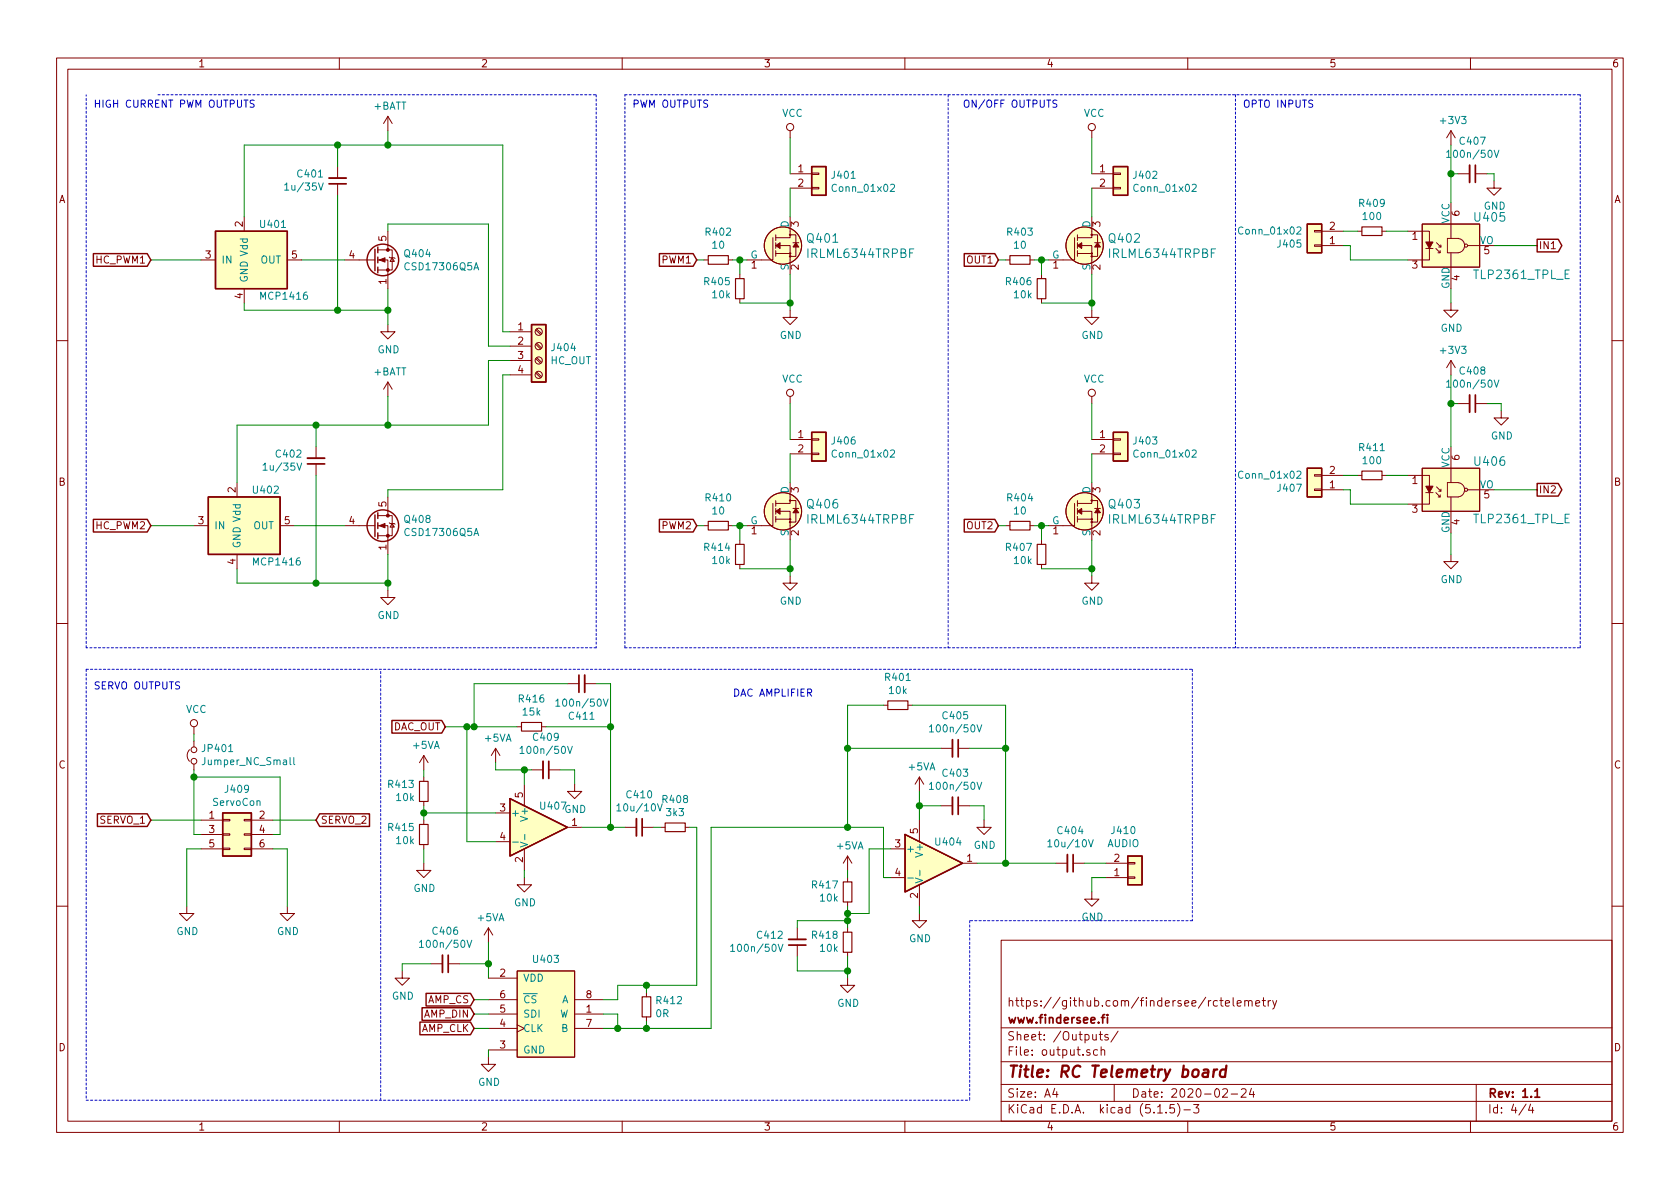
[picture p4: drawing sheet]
<svg xmlns="http://www.w3.org/2000/svg" width="297mm" height="210mm" viewBox="0 0 297 210" stroke-linecap="round" stroke-linejoin="round" font-family="sans-serif">
<g fill="none" stroke="#840000" stroke-width=".18">
<path d="M10 10.3h277v189.9h-277zM12 12.2h273v186.1h-273zM60 10.3v1.9M110 10.3v1.9M160 10.3v1.9M210 10.3v1.9M260 10.3v1.9M43.2 38.3v2.6M59.7 29.5v2M59.7 32.5v2M68.6 20.6v2.5M68.6 20.6l-.8 1.2"/>
<path d="M68.6 20.6l.7 1.2M139.7 38.3v3.7h-2.5M139.7 30.7h3.8M139.7 23.1v1.3M139.7 33.3h3.8M143.5 33.1h1.3v.3h-1.3zM143.5 30.6h1.3v.3h-1.3zM193 38.3v3.7h-2.5M193 23.1v1.3M193 30.7h3.8M193 33.3h3.8M196.8 33.1h1.3v.3h-1.3z"/>
<path d="M196.8 30.6h1.3v.3h-1.3zM251.5 39.6h10.1v7.6h-10.1zM256.5 23.1v2.5M256.5 35.8v6.4M256.5 23.1l-.7 1.3M256.5 23.1l.8 1.3M257.8 30.7h2M260.9 30.7h2M264.2 32v1.3h1.2l-1.2 1.2-1.3-1.2h1.3M35.6 46h2.5M43.2 51v2.6M50.8 46h2.5"/>
<path d="M61 46h5.3M66.8 46h1.8v5M66.8 44.2h2.5v3.5h-2.5M68.6 57.4v1.3h1.2l-1.2 1.2-1.3-1.2h1.3M68.6 40.9v3.3M68.8 45.5l.2 .1h.7l.1 .1M69.3 45.6l.4 .6h-.7zM90.2 58.7h3.8M94.7 58.3l.9 .9M94.9 58.2l.9 .8M124.5 46h.7M128.8 46h.7"/>
<path d="M130.8 48.5v.8M130.8 52.8v.8M136.7 42v4h-4.6M137.2 43.4h2.5v5.1M137.2 44.8h2.5M137.2 41.5v1M137.2 42.9v1M137.2 44.3v1M139.6 41.5h1.1v3.8h-1.1M139.7 54.9v1.2h1.3l-1.3 1.3-1.3-1.3h1.3M140.2 42.9h1M177.8 46h.8"/>
<path d="M182.1 46h.8M184.1 48.5v.8M184.1 52.8v.8M190 42v4h-4.6M190.5 43.4h2.5v5.1M190.5 41.5v1M190.5 42.9v1M190.5 44.3v1M190.5 44.8h2.5M192.9 41.5h1.2v3.8h-1.2M193 54.9v1.2h1.3l-1.3 1.3-1.2-1.3h1.2M193.5 42.9h1.1"/>
<path d="M232.4 40.8h1.3v.2h-1.3zM232.4 43.3h1.3v.3h-1.3zM233.7 40.9h3.8M233.7 43.4h3.8M240 40.9h.8M244.3 40.9h.8M248.9 40.9h3.8v2M252.1 43.9h1.3M252.7 43.7v2.3h-3.8M253.9 43.9l.7 .8h-.3M254 42.9l.8 .8v-.4M254.4 43.7h.4"/>
<path d="M254.6 44.3v.4M255.9 42.2h1.9a1.28 1.28 0 0 1 1.2 1.2 1.28 1.28 0 0 1-1.2 1.3h-1.9zM256.5 53.6v1.3h1.3l-1.3 1.2-1.2-1.2h1.2M256.5 44.7v6.3M259.5 43.4h2.1M10 60.2h2M55.9 79v2M68.6 67.6v2.5M68.6 67.6l-.8 1.2M68.6 67.6l.7 1.2M90.2 61.2h3.8M90.2 63.7h3.8"/>
<path d="M90.2 66.3h3.8M94.7 66l.9 .8M94.7 63.4l.9 .9M94.7 60.9l.9 .8M94.9 65.8l.9 .8M94.9 63.2l.9 .9M94.9 60.7l.9 .8M139.7 77.7h3.8M139.7 70.1v1.3M143.5 77.6h1.3v.2h-1.3zM193 77.7h3.8M193 70.1v1.3"/>
<path d="M196.8 77.6h1.3v.2h-1.3zM256.5 63.7l-.7 1.3M256.5 63.7v2.6M256.5 79v6.3M256.5 63.7l.8 1.3M257.8 71.4h2M260.9 71.4h2M265.4 72.6v1.3h1.3l-1.3 1.3-1.2-1.3h1.2M285 60.2h2M34.3 93h2.5M41.9 85.3v2.6M41.9 98v2.6"/>
<path d="M49.5 93h2.6M55.9 82v2.1M61 93h5.3M66.8 93h1.8v5M66.8 91.2h2.5v3.5h-2.5M68.6 87.9v3.3M68.8 92.5l.2 .1h.7l.1 .1M69.3 92.6l.4 .6h-.7zM124.5 93h.7M128.8 93h.7M130.8 95.5v.8M130.8 99.8v.8"/>
<path d="M136.7 89v4h-4.6M137.2 90.4h2.5v5.1M137.2 91.8h2.5M137.2 88.5v1M137.2 89.9v1M137.2 91.3v1M139.6 88.5h1.1v3.8h-1.1M139.7 85.3v3.7h-2.5M139.7 80.3h3.8M140.2 89.9h1M143.5 80.1h1.3v.3h-1.3zM177.8 93h.8"/>
<path d="M182.1 93h.8M184.1 95.5v.8M184.1 99.8v.8M190 89v4h-4.6M190.5 90.4h2.5v5.1M190.5 91.8h2.5M190.5 88.5v1M190.5 89.9v1M190.5 91.3v1M192.9 88.5h1.2v3.8h-1.2M193 85.3v3.7h-2.5M193 80.3h3.8"/>
<path d="M193.5 89.9h1.1M196.8 80.1h1.3v.3h-1.3zM232.4 83.9h1.3v.3h-1.3zM232.4 86.5h1.3v.2h-1.3zM233.7 86.6h3.8M233.7 84.1h3.8M240 84.1h.8M244.3 84.1h.8M248.9 84.1h3.8v2M251.5 82.8h10.1v7.6h-10.1zM252.1 87.1h1.3M252.7 86.9v2.2h-3.8"/>
<path d="M253.9 87.1l.7 .8h-.3M254 86.1l.8 .8v-.4M254.4 86.9h.4M254.6 87.5v.4M255.9 85.3h1.9a1.28 1.28 0 0 1 1.2 1.3 1.28 1.28 0 0 1-1.2 1.3h-1.9zM256.5 98v1.3h1.3l-1.3 1.3-1.2-1.3h1.2M256.5 87.9v6.3M259.5 86.6h2.1M10 110.3h2M68.6 104.4v1.3h1.2l-1.2 1.2-1.3-1.2h1.3M139.7 101.8v1.3h1.3l-1.3 1.3-1.3-1.3h1.3M193 101.8v1.3h1.3l-1.3 1.3-1.2-1.3h1.2"/>
<path d="M285 110.3h2M33.5 132.6a1.41 1.41 0 0 0 0 2M34.3 128.5v1.3M34.3 131.1v1M34.3 135.1v1M74.9 133.6v2.5M74.9 137.4v.8M74.9 133.6l-.7 1.3M74.9 133.6l.8 1.3M87.6 132.3l-.7 1.3M87.6 132.3v2.6M87.6 132.3l.8 1.3"/>
<path d="M91.4 128.5h.8M92.7 138.7v3.8M94 136.1h2M95.8 128.5h.7M97 136.1h2.1M100.3 120.9h2.1M101.6 138.7v1.2h1.3l-1.3 1.3-1.3-1.3h1.3M103.4 120.9h2M156.2 124.7h.8M160.5 124.7h.8M162.6 137.4v2.5M162.6 137.4l-.8 1.3"/>
<path d="M162.6 137.4l.7 1.3M166.4 132.3h2M169.4 132.3h2M35.6 150.1h3.8M35.6 145h3.8M35.6 147.6h3.8M39.4 150h1.2v.2h-1.2zM39.4 144.9h1.2v.3h-1.2zM39.4 147.4h1.2v.3h-1.2zM43.2 150h1.2v.2h-1.2zM43.2 144.9h1.2v.3h-1.2zM43.2 147.4h1.2v.3h-1.2z"/>
<path d="M44.4 150.1h3.9M44.4 145h3.9M44.4 147.6h3.9M74.9 152.6v1.3h1.3l-1.3 1.3-1.2-1.3h1.2M74.9 141.7v.8M74.9 145v.8M74.9 149.3v.8M87.6 143.8h2.6M87.6 148.8h2.6M92.7 155.2v1.3h1.3l-1.3 1.2-1.3-1.2h1.3M92.7 150.1v3.8M100.3 146.3h2.6"/>
<path d="M110.5 146.3h2M113.5 146.3h2.1M116.8 146.3h.8M121.2 146.3h.7M149.9 151.4v2.5M149.9 155.2v.8M149.9 159.5v.8M149.9 151.4l-.8 1.2M149.9 151.4l.7 1.2M157.5 150.1h2.5M157.5 155.2h2.5M162.6 145v3.8"/>
<path d="M162.6 156.5v3.8M166.4 142.5h2M169.4 142.5h2M170.2 152.6h2.5M174 145v1.3h1.3l-1.3 1.3-1.3-1.3h1.3M186.7 152.6h2M189.7 152.6h2.1M193 157.7v1.3h1.3l-1.3 1.3-1.2-1.3h1.2M195.6 152.6h3.8M195.6 155.2h3.8M199.4 152.5h1.3v.3h-1.3zM199.4 155.1h1.3v.2h-1.3z"/>
<path d="M10 160.2h2M33 160.3v1.2h1.3l-1.3 1.3-1.3-1.3h1.3M50.8 160.3v1.2h1.3l-1.3 1.3-1.3-1.3h1.3M71.1 171.7v1.3h1.3l-1.3 1.2-1.3-1.2h1.3M76.2 170.4h2M79.2 170.4h2.1M86.4 179.3h5M86.4 173h5M86.4 176.8h5M86.4 164.1l-.8 1.2M86.4 164.1v2.5M86.4 164.1l.7 1.2"/>
<path d="M91.4 171.7h10.2v15.2h-10.2zM101.6 179.3h5.1M101.6 176.8h5.1M114.3 175.5v.8M114.3 179.8v.8M141 164.1v2M141 167.1v2.1M149.9 173v1.2h1.2l-1.2 1.3-1.3-1.3h1.3M149.9 164.1v.7M149.9 168.4v.8M162.6 161.5v1.3h1.2l-1.2 1.3-1.3-1.3h1.3M177 166.3h108v32h-108z"/>
<path d="M215.7 176.9h.6M215.9 176.4v1.3l.4 .2M216.7 177.4l.7-.1-.1-.3-.4-.1-.2 .2v.7h.6M218 176.4v1.3l.2 .2M218.7 177.4l.8-.1-.1-.3-.5-.1-.2 .2 .1 .7h.6M220.1 177.1l.1-.1a.37 .37 0 0 1 .6 .1v.8M220.1 176.9v1M220.8 177.1v-.1a.37 .37 0 0 1 .6 .1v.8M222 177.4l.7-.1v-.3l-.5-.1-.2 .2 .1 .7h.6M223.2 176.9h.5M223.4 176.4v1.3l.3 .2M224.2 176.9v1"/>
<path d="M224.7 176.9l-.5 .3M225 176.9l.4 1M225.7 176.9l-.5 1.4-.2 .1M285 160.2h2M60 198.3v1.9M86.4 186.9v1.3h1.2l-1.2 1.3-1.3-1.3h1.3M86.4 185.7h5M86.4 181.9h5M91.4 181.2l1.3 .7-1.3 .6M101.6 181.9h5.1M110 198.3v1.9M160 198.3v1.9"/>
<path d="M177 194.8h108M177 191.8h108M177 187.8h108M177 181.8h108M186.5 192.5l-.4 1h1M186.8 193v1M192.7 185.7l-.4-.1-.2 .2 .1 .2 .5 .2v.3h-.6M194.1 185.7l-.5-.1-.3 .3 .2 .6h.6M194.3 182.9h.6M194.6 182.4v1.3l.3 .2M194.7 185.7l.2-.1 .4 .1v.9M194.7 185.1v1.5"/>
<path d="M195.9 183a.37 .37 0 0 0-.6 .1l.1 .3 .5 .1 .1 .1-.2 .3-.5-.1M197 191.8v3M197.7 182.3l-1.3 2M204.7 196.8h.8M206.2 196.7v.1M207.6 195.3h-.7l-.1 .7 .2-.1 .5 .1 .2 .2-.1 .5-.2 .1-.6-.1M208.2 195.1a1.71 1.71 0 0 1 0 2.3M209.3 196.3h1.2M210 198.3v1.9M211 195.3h1l-.5 .6 .4 .1v.7l-.2 .1-.7-.1M216.2 192.7l.2-.2h.4l.2 .5-.9 1h.9M217.7 193.5h1.1"/>
<path d="M219.5 192.7l.2-.2h.3l.3 .2v.3v.2l-.9 .8h.9M221.3 192.5l-.4 1h.9M221.6 193v1M260 198.3v1.9M261 191.8v6.5M269.8 195.2l-1.2 2M270.6 195.2l-.3 1.1h.9M271 195.8v1"/>
<circle cx="139.7" cy="22.5" r=".63"/>
<circle cx="193" cy="22.5" r=".63"/>
<circle cx="95.2" cy="58.7" r=".63"/>
<circle cx="138.4" cy="43.4" r="3.3"/>
<circle cx="139.7" cy="45.3" r=".13"/>
<circle cx="139.7" cy="41.5" r=".13"/>
<circle cx="139.7" cy="44.8" r=".13"/>
<circle cx="191.8" cy="43.4" r="3.3"/>
<circle cx="193" cy="44.8" r=".13"/>
<circle cx="193" cy="41.5" r=".13"/>
<circle cx="193" cy="45.3" r=".13"/>
<circle cx="259.2" cy="43.4" r=".28"/>
<circle cx="95.2" cy="63.7" r=".63"/>
<circle cx="95.2" cy="66.3" r=".63"/>
<circle cx="95.2" cy="61.2" r=".63"/>
<circle cx="139.7" cy="69.5" r=".63"/>
<circle cx="193" cy="69.5" r=".63"/>
<circle cx="138.4" cy="90.4" r="3.3"/>
<circle cx="139.7" cy="92.3" r=".13"/>
<circle cx="139.7" cy="91.8" r=".13"/>
<circle cx="139.7" cy="88.5" r=".13"/>
<circle cx="191.8" cy="90.4" r="3.3"/>
<circle cx="193" cy="92.3" r=".13"/>
<circle cx="193" cy="91.8" r=".13"/>
<circle cx="193" cy="88.5" r=".13"/>
<circle cx="259.2" cy="86.6" r=".28"/>
<circle cx="34.3" cy="127.9" r=".63"/>
<circle cx="34.3" cy="134.6" r=".51"/>
<circle cx="34.3" cy="132.6" r=".51"/>
</g>
<g fill="none" stroke="#840000" stroke-width=".3">
<path d="M58.2 32.5h3M260.9 29.2v3.1M260.9 69.8v3.1M54.4 82h3M102.4 119.4v3M97 134.6v3.1M169.4 130.8v3.1M113.5 144.8v3M169.4 141v3M189.7 151.1v3.1M79.2 168.9v3.1M139.4 167.1h3.1"/>
<path d="M194.7 179.9h.6M195.3 179.4l-.3 .1v.1v1.3M195.8 179.4v.2M195.8 179.9v1M271.4 193l.4-.5v1.5M271.4 194h.8"/>
</g>
<path d="M212.8 189.2h.8l-.1 1.2M213.6 189.6l-.6 .1a.4 .4 0 0 0-.4 .3 .4 .4 0 0 0 .3 .4l.6-.1M214.7 189.1l-.2 1.3M215.2 189.1a.54 .54 0 0 0-.6 .4M216.7 189.2a.68 .68 0 0 0-1 .3v.8l.3 .1 .6-.1M216.8 188.4l-.2 2" fill="none" stroke="#840000" stroke-width=".41"/>
<path d="M58.2 31.5h3M259.8 29.2v3.1M259.8 69.8v3.1M54.4 81h3M103.4 119.4v3M96 134.6v3.1M168.4 130.8v3.1M112.5 144.8v3M168.4 141v3M188.7 151.1v3.1M78.2 168.9v3.1M139.4 166.1h3.1" fill="none" stroke="#840000" stroke-width=".33"/>
<g fill="none" stroke="#008484" stroke-width=".18">
<path d="M50.3 32.7l.4-.3v1.2M50.3 33.6h.8M56.3 32.4l.4 1.2 .4-1.2M157.5 32.7l.4-.1 .3 .3-.1 .2-.7 .8h.8M210.8 32.7l.5-.1 .2 .3v.2l-.8 .8h.8M255.8 26.9l.3-.3v1.2M255.8 27.8h.7M264.2 26.6l.4 1.2 .4-1.2M229.3 40.3l.5-.2 .2 .4v.2l-.8 .7h.8M157.5 79.7l.4-.1 .3 .3-.1 .2-.7 .7h.8M210.8 79.7l.5-.1 .2 .3v.2l-.8 .7h.8M255.8 67.6l.3-.4v1.3"/>
<path d="M255.8 68.5h.7M264.2 67.2l.4 1.3 .4-1.3M46.5 82.2l.4-.3v1.3M46.5 83.2h.7M52.5 81.9l.4 1.3 .4-1.3M229.3 83.4l.5-.1 .2 .4v.2l-.8 .7h.8M51.9 134v1l.2 .2M91.9 132.3l.4-.3v1.2M91.9 133.2h.8M98.3 124l.3-.4v1.3M98.3 124.9h.7M100.4 132l.4 1.2 .4-1.2"/>
<path d="M106.7 123.6l.4 1.3 .4-1.3M164.3 128.5l.4-.3v1.2M164.3 138.7l.4-.4v1.3M164.3 129.4h.7M164.3 139.6h.7M172.7 128.2l.5 1.2 .4-1.2M172.7 138.3l.5 1.3 .4-1.3M90.7 148.9h.9M92 148.9l1.3 .4-1.3 .5M92.8 147.5v1M109.1 142.5l.3-.4v1.3M109.1 143.4h.7"/>
<path d="M116.3 142.1l.4 1.3 .4-1.3M160.5 155.3h1M161.8 155.3l1.3 .4-1.3 .4M162.6 153.9v1M185.3 148.8l.3-.3v1.3M185.3 149.8h.7M192.5 148.5l.4 1.3 .4-1.3M74.2 166.6l.3-.3v1.2M74.2 167.5h.7M82.6 166.3l.4 1.2 .4-1.2M129.2 167.3l.3-.3v1.2M129.2 168.2h.7"/>
<path d="M137.6 167l.4 1.2 .4-1.2"/>
</g>
<g fill="#ffffc2" stroke="#ffffc2" stroke-width=".18">
<path d="M160 147.6l10.2 5-10.2 5.1z"/>
<path d="M90.2 141.2l10.1 5.1-10.1 5.1z"/>
<path d="M199.4 151.4h2.5v5.1h-2.5z"/>
<path d="M38.1 40.9h12.7v10.1h-12.7z"/>
<path d="M36.8 87.9h12.7v10.1h-12.7z"/>
<path d="M231.1 82.8h2.6v5.1h-2.6z"/>
<path d="M196.8 76.4h2.6v5.1h-2.6z"/>
<path d="M39.4 143.8h5v7.6h-5z"/>
<path d="M251.5 82.8h10.1v7.6h-10.1z"/>
<path d="M251.5 39.6h10.1v7.6h-10.1z"/>
<path d="M91.4 171.7h10.2v15.2h-10.2z"/>
<path d="M94 57.4h2.5v10.2h-2.5z"/>
<path d="M196.8 29.5h2.6v5h-2.6z"/>
<path d="M231.1 39.6h2.6v5.1h-2.6z"/>
<path d="M143.5 29.5h2.5v5h-2.5z"/>
<path d="M143.5 76.4h2.5v5.1h-2.5z"/>
<circle cx="191.8" cy="90.4" r="3.3"/>
<circle cx="191.8" cy="43.4" r="3.3"/>
<circle cx="138.4" cy="90.4" r="3.3"/>
<circle cx="138.4" cy="43.4" r="3.3"/>
</g>
<g fill="none" stroke="#840000" stroke-width=".25">
<path d="M143.5 29.5h2.5v5h-2.5zM196.8 29.5h2.6v5h-2.6zM231.1 39.6h2.6v5.1h-2.6zM16.5 44.9h9.5l.7 1.1-.7 1.1h-9.5zM38.1 40.9h12.7v10.1h-12.7zM66.3 44.1v3.8M66.8 43.7v1M66.8 45.5v1M66.8 47.2v1.1M94 57.4h2.5v10.2h-2.5zM116.6 44.9h6l.6 1.1-.6 1.1h-6zM170.5 44.9h5.4l.6 1.1-.6 1.1h-5.4z"/>
<path d="M271.8 42.3h3.7l.6 1.1-.6 1.1h-3.7zM143.5 76.4h2.5v5.1h-2.5zM196.8 76.4h2.6v5.1h-2.6zM16.5 91.8h9.5l.7 1.2-.7 1.1h-9.5zM36.8 87.9h12.7v10.1h-12.7zM66.3 91.1v3.8M66.8 90.7v1M66.8 92.5v1M66.8 94.2v1M116.6 91.8h6l.6 1.2-.6 1.1h-6zM170.5 91.8h5.4l.6 1.2-.6 1.1h-5.4zM231.1 82.8h2.6v5.1h-2.6z"/>
<path d="M271.8 85.5h3.7l.6 1.1-.6 1.1h-3.7zM69.3 127.4h8.8l.6 1.1-.6 1.1h-8.8zM17.2 143.9h8.8l.7 1.1-.7 1.1h-8.8zM39.4 143.8h5v7.6h-5zM56.5 143.9h8.8v2.2h-8.8l-.6-1.1zM90.2 141.2l10.1 5.1-10.1 5.1zM160 147.6l10.2 5-10.2 5.1zM199.4 151.4h2.5v5.1h-2.5zM74.6 178.2h8.6l.6 1.1-.6 1.1h-8.6zM75.3 175.7h7.9l.6 1.1-.6 1.1h-7.9zM74.2 180.7h9l.6 1.2-.6 1.1h-9z"/>
<circle cx="67.7" cy="46" r="2.79"/>
<circle cx="67.7" cy="93" r="2.79"/>
</g>
<g fill="none" stroke="#840000" stroke-width=".2">
<path d="M125.2 45.2h3.6v1.5h-3.6zM130 49.3h1.6v3.5h-1.6zM178.6 45.2h3.5v1.5h-3.5zM183.4 49.3h1.5v3.5h-1.5zM240.8 40.1h3.5v1.6h-3.5zM125.2 92.2h3.6v1.5h-3.6zM130 96.3h1.6v3.5h-1.6zM178.6 92.2h3.5v1.5h-3.5zM183.4 96.3h1.5v3.5h-1.5zM240.8 83.3h3.5v1.5h-3.5zM74.2 138.2h1.5v3.5h-1.5zM92.2 127.8h3.6v1.5h-3.6z"/>
<path d="M157 123.9h3.5v1.6h-3.5zM74.2 145.8h1.5v3.5h-1.5zM117.6 145.5h3.6v1.6h-3.6zM149.1 156h1.5v3.5h-1.5zM113.5 176.3h1.6v3.5h-1.6zM149.1 164.8h1.5v3.6h-1.5z"/>
</g>
<g fill="#840000" stroke="#840000" stroke-width=".18">
<path d="M67.1 46l1-.4v.7z"/>
<path d="M67.1 93l1-.4v.7z"/>
<path d="M252.1 86h1.3l-.7 1.1z"/>
<path d="M190.5 90.4l.8-.5v1z"/>
<path d="M194.1 89.9l.5 .8h-1.1z"/>
<path d="M252.1 42.8h1.3l-.7 1.1z"/>
<path d="M190.5 43.4l.8-.5v1z"/>
<path d="M194.1 42.9l.5 .8h-1.1z"/>
<path d="M137.2 90.4l.7-.5v1z"/>
<path d="M140.7 89.9l.5 .8h-1z"/>
<path d="M137.2 43.4l.7-.5v1z"/>
<path d="M140.7 42.9l.5 .8h-1z"/>
<circle cx="68.6" cy="47.7" r=".25"/>
<circle cx="68.6" cy="44.2" r=".25"/>
<circle cx="68.6" cy="94.7" r=".25"/>
<circle cx="68.6" cy="91.2" r=".25"/>
</g>
<g fill="none" stroke="#0000c2" stroke-width=".18" stroke-dasharray=".4 .4">
<path d="M27.9 16.8h77.5M105.4 16.8v97.7M110.5 16.8h168.9M167.6 16.8v97.7M218.4 16.8v97.7M15.2 118.4h195.6M15.2 118.4v76.2M15.2 114.5v-97.7M105.4 114.5h-90.2M110.5 114.5h168.9M110.5 114.5v-97.7M210.8 118.4v44.4"/>
<path d="M279.4 114.5v-97.7M171.4 162.8v31.8M210.8 162.8h-39.4M15.2 194.6h156.2M67.3 194.6v-76.2"/>
</g>
<g fill="none" stroke="#008400" stroke-width=".18">
<path d="M43.2 38.3v-12.7h45.7v33.1h1.3M59.7 25.6v3.9M59.7 34.5v20.4M68.6 23.1v2.5M139.7 24.4v6.3M139.7 33.3v5M193 24.4v6.3M193 33.3v5M256.5 25.6v10.2M256.5 30.7h1.3M262.9 30.7h1.3v1.3M26.7 46h8.9"/>
<path d="M43.2 53.6v1.3h25.4M53.3 46h7.7M68.6 40.9v-1.3h17.8v21.6h3.8M68.6 51v6.4M123.2 46h1.3M129.5 46h2.6M130.8 46v2.5M130.8 53.6h8.9M139.7 48.5v6.4M176.5 46h1.3M182.9 46h2.5M184.1 46v2.5"/>
<path d="M184.1 53.6h8.9M193 48.5v6.4M237.5 43.4h1.3v2.6h10.1M237.5 40.9h2.5M245.1 40.9h3.8M256.5 51v2.6M264.2 43.4h7.6M55.9 75.2v3.8M68.6 70.1v5.1M90.2 66.3h-1.3v20.3h-20.3v1.3M90.2 63.7h-3.8v11.5h-44.5v10.1M139.7 71.4v6.3"/>
<path d="M193 71.4v6.3M256.5 66.3v12.7M256.5 71.4h1.3M262.9 71.4h2.5v1.2M26.7 93h7.6M52.1 93h8.9M55.9 84.1v19M68.6 98v6.4M123.2 93h1.3M129.5 93h2.6M130.8 93v2.5M139.7 80.3v5"/>
<path d="M139.7 95.5v6.3M176.5 93h1.3M182.9 93h2.5M184.1 93v2.5M193 80.3v5M193 95.5v6.3M237.5 86.6h1.3v2.5h10.1M237.5 84.1h2.5M245.1 84.1h3.8M256.5 94.2v3.8M264.2 86.6h7.6M41.9 100.6v2.5h26.7"/>
<path d="M130.8 100.6h8.9M184.1 100.6h8.9M34.3 137.4h15.2v10.2h-1.2M34.3 129.8v1.3M34.3 136.1v11.5h1.3M74.9 136.1v1.3M78.7 128.5h12.7M82.5 128.5v20.3h5.1M87.6 134.9v1.2h6.4M92.7 136.1v2.6M96.5 128.5h11.4M99.1 136.1h2.5v2.6"/>
<path d="M100.3 120.9h-16.5v7.6M105.4 120.9h2.5v25.4M149.9 132.3h16.5M156.2 124.7h-6.3v21.6M161.3 124.7h16.5v27.9M162.6 139.9v5.1M171.4 132.3h6.4M26.7 145h8.9M35.6 150.1h-2.6v10.2M48.3 150.1h2.5v10.2M48.3 145h7.6M74.9 143.8h12.7"/>
<path d="M74.9 142.5v2.5M74.9 150.1v2.5M92.7 153.9v1.3M102.9 146.3h7.6M115.6 146.3h1.2M121.9 146.3h1.3v27.9h-14v2.6h-2.5M149.9 153.9v1.3M157.5 150.1h-3.8v11.4h-3.8M157.5 155.2h-1.3v-8.9h-30.5v35.6h-19M162.6 142.5h3.8M171.4 142.5h2.6v2.5M172.7 152.6h14"/>
<path d="M191.8 152.6h3.8M195.6 155.2h-2.6v2.5M76.2 170.4h-5.1v1.3M81.3 170.4h5.1M83.8 176.8h2.6M83.8 179.3h2.6M86.4 166.6v6.4M106.7 179.3h2.5v2.6M114.3 174.2v1.3M141 169.2v2.5h8.9M149.9 160.3v3.8M149.9 169.2v3.8"/>
<path d="M149.9 162.8h-8.9v1.3M162.6 160.3v1.2M83.8 181.9h2.6M86.4 185.7v1.2M114.3 180.6v1.3"/>
</g>
<path d="M44.9 17.8l-.5-.1-.1 .1v.5l.6 .2v.2l-.2 .3-.5-.1M186.9 17.8l-.5-.1-.2 .1 .1 .5 .5 .1 .1 .3-.3 .3-.4-.1" fill="none" stroke="#0000c2" stroke-width=".18"/>
<g fill="#008400" stroke="#008400" stroke-width=".25">
<circle cx="114.3" cy="181.9" r=".51"/>
<circle cx="256.5" cy="71.4" r=".51"/>
<circle cx="108" cy="128.5" r=".51"/>
<circle cx="130.8" cy="93" r=".51"/>
<circle cx="59.7" cy="25.6" r=".51"/>
<circle cx="149.9" cy="161.5" r=".51"/>
<circle cx="256.5" cy="30.7" r=".51"/>
<circle cx="59.7" cy="54.9" r=".51"/>
<circle cx="68.6" cy="103.1" r=".51"/>
<circle cx="149.9" cy="162.8" r=".51"/>
<circle cx="149.9" cy="171.7" r=".51"/>
<circle cx="109.2" cy="181.9" r=".51"/>
<circle cx="139.7" cy="100.6" r=".51"/>
<circle cx="68.6" cy="54.9" r=".51"/>
<circle cx="177.8" cy="132.3" r=".51"/>
<circle cx="86.4" cy="170.4" r=".51"/>
<circle cx="74.9" cy="143.8" r=".51"/>
<circle cx="68.6" cy="75.2" r=".51"/>
<circle cx="108" cy="146.3" r=".51"/>
<circle cx="82.6" cy="128.5" r=".51"/>
<circle cx="34.3" cy="137.4" r=".51"/>
<circle cx="149.9" cy="132.3" r=".51"/>
<circle cx="193" cy="100.6" r=".51"/>
<circle cx="177.8" cy="152.6" r=".51"/>
<circle cx="184.2" cy="93" r=".51"/>
<circle cx="162.6" cy="142.5" r=".51"/>
<circle cx="68.6" cy="25.6" r=".51"/>
<circle cx="92.7" cy="136.1" r=".51"/>
<circle cx="114.3" cy="174.2" r=".51"/>
<circle cx="184.2" cy="46" r=".51"/>
<circle cx="193" cy="53.6" r=".51"/>
<circle cx="149.9" cy="146.3" r=".51"/>
<circle cx="55.9" cy="75.2" r=".51"/>
<circle cx="130.8" cy="46" r=".51"/>
<circle cx="139.7" cy="53.6" r=".51"/>
<circle cx="55.9" cy="103.1" r=".51"/>
<circle cx="83.8" cy="128.5" r=".51"/>
</g>
<text font-size="2.8" fill="#840000" x="178" y="190.5">Title: RC Telemetry board</text>
<g font-size="2.1" fill="#008484">
<text x="260.9" y="39.2">U405</text>
<text x="142.9" y="42.9">Q401</text>
<text x="143" y="45.6">IRLML6344TRPBF</text>
<text x="196.2" y="42.9">Q402</text>
<text x="196.3" y="45.6">IRLML6344TRPBF</text>
<text x="260.8" y="49.3">TLP2361_TPL_E</text>
<text x="260.9" y="82.4">U406</text>
<text x="142.9" y="89.9">Q406</text>
<text x="196.2" y="89.9">Q403</text>
<text x="143" y="92.6">IRLML6344TRPBF</text>
<text x="196.3" y="92.6">IRLML6344TRPBF</text>
<text x="260.8" y="92.5">TLP2361_TPL_E</text>
</g>
<g font-size="2.1" fill="#840000">
<text x="178" y="178">https://github.com/findersee/rctelemetry</text>
<text x="178" y="184">Sheet: /Outputs/</text>
<text x="178" y="181">www.findersee.fi</text>
<text x="178" y="186.7">File: output.sch</text>
<text x="178" y="196.9">KiCad E.D.A. kicad (5.1.5)-3</text>
<text x="178" y="194.1">Size: A4</text>
<text x="200" y="194.1">Date: 2020-02-24</text>
<text x="263" y="194.1">Rev: 1.1</text>
<text x="263" y="196.9">Id: 4/4</text>
</g>
<g font-size="1.8" fill="#840000">
<text x="35" y="11.9">1</text>
<text x="85" y="11.9">2</text>
<text x="135" y="11.9">3</text>
<text x="185" y="11.9">4</text>
<text x="235" y="11.9">5</text>
<text x="285" y="11.9">6</text>
<text x="10.4" y="35.9">A</text>
<text x="141.1" y="30.5">1</text>
<text x="141.1" y="33">2</text>
<text x="194.5" y="30.5">1</text>
<text x="194.5" y="33">2</text>
<text x="285.4" y="35.9">A</text>
<text x="42.9" y="40.1" transform="rotate(-90 42.9 40.1)">2</text>
<text x="141.2" y="40.1" transform="rotate(-90 141.2 40.1)">3</text>
<text x="194.6" y="40.1" transform="rotate(-90 194.6 40.1)">3</text>
<text x="235.1" y="40.6">2</text>
<text x="258.1" y="38.2" transform="rotate(-90 258.1 38.2)">6</text>
<text x="17" y="46.6">HC_PWM1</text>
<text x="36.3" y="45.7">3</text>
<text x="51.6" y="45.7">5</text>
<text x="61.7" y="45.7">4</text>
<text x="68.3" y="42.6" transform="rotate(-90 68.3 42.6)">5</text>
<text x="117.1" y="46.6">PWM1</text>
<text x="132.9" y="47.5">1</text>
<text x="141.2" y="47.7" transform="rotate(-90 141.2 47.7)">2</text>
<text x="171" y="46.6">OUT1</text>
<text x="186.2" y="47.5">1</text>
<text x="194.6" y="47.7" transform="rotate(-90 194.6 47.7)">2</text>
<text x="235.1" y="43.2">1</text>
<text x="249.7" y="42.4">1</text>
<text x="249.7" y="47.5">3</text>
<text x="262.4" y="45">5</text>
<text x="272" y="44.1">IN1</text>
<text x="42.9" y="52.8" transform="rotate(-90 42.9 52.8)">4</text>
<text x="68.3" y="50.3" transform="rotate(-90 68.3 50.3)">1</text>
<text x="258.1" y="49.6" transform="rotate(-90 258.1 49.6)">4</text>
<text x="91.6" y="58.4">1</text>
<text x="91.6" y="61">2</text>
<text x="91.6" y="63.5">3</text>
<text x="91.6" y="66">4</text>
<text x="141.1" y="77.5">1</text>
<text x="194.5" y="77.5">1</text>
<text x="141.1" y="80">2</text>
<text x="194.5" y="80">2</text>
<text x="235.1" y="83.8">2</text>
<text x="258.1" y="81.4" transform="rotate(-90 258.1 81.4)">6</text>
<text x="10.4" y="85.9">B</text>
<text x="41.7" y="87.1" transform="rotate(-90 41.7 87.1)">2</text>
<text x="68.3" y="89.6" transform="rotate(-90 68.3 89.6)">5</text>
<text x="141.2" y="87.1" transform="rotate(-90 141.2 87.1)">3</text>
<text x="194.6" y="87.1" transform="rotate(-90 194.6 87.1)">3</text>
<text x="235.1" y="86.4">1</text>
<text x="249.7" y="85.6">1</text>
<text x="262.4" y="88.1">5</text>
<text x="272" y="87.2">IN2</text>
<text x="285.4" y="85.9">B</text>
<text x="17" y="93.6">HC_PWM2</text>
<text x="35.1" y="92.7">3</text>
<text x="50.3" y="92.7">5</text>
<text x="61.7" y="92.7">4</text>
<text x="117.1" y="93.6">PWM2</text>
<text x="132.9" y="94.5">1</text>
<text x="141.2" y="94.7" transform="rotate(-90 141.2 94.7)">2</text>
<text x="171" y="93.6">OUT2</text>
<text x="186.2" y="94.5">1</text>
<text x="194.6" y="94.7" transform="rotate(-90 194.6 94.7)">2</text>
<text x="249.7" y="90.7">3</text>
<text x="258.1" y="92.8" transform="rotate(-90 258.1 92.8)">4</text>
<text x="41.7" y="99.8" transform="rotate(-90 41.7 99.8)">4</text>
<text x="68.3" y="97.3" transform="rotate(-90 68.3 97.3)">1</text>
<text x="69.4" y="129.2">DAC_OUT</text>
<text x="10.4" y="135.9">C</text>
<text x="285.4" y="135.9">C</text>
<text x="88.4" y="143.5">3</text>
<text x="92.5" y="141.1" transform="rotate(-90 92.5 141.1)">5</text>
<text x="17.7" y="145.7">SERVO_1</text>
<text x="37" y="144.8">1</text>
<text x="37" y="147.3">3</text>
<text x="37" y="149.9">5</text>
<text x="45.9" y="144.8">2</text>
<text x="45.9" y="147.3">4</text>
<text x="45.9" y="149.9">6</text>
<text x="56.7" y="145.7">SERVO_2</text>
<text x="88.4" y="148.6">4</text>
<text x="101.1" y="146">1</text>
<text x="158.3" y="149.9">3</text>
<text x="162.3" y="147.4" transform="rotate(-90 162.3 147.4)">5</text>
<text x="92.5" y="152.5" transform="rotate(-90 92.5 152.5)">2</text>
<text x="158.3" y="154.9">4</text>
<text x="171" y="152.4">1</text>
<text x="197" y="154.9">1</text>
<text x="197" y="152.4">2</text>
<text x="162.3" y="158.8" transform="rotate(-90 162.3 158.8)">2</text>
<text x="88.4" y="172.7">2</text>
<text x="75.1" y="180">AMP_DIN</text>
<text x="75.7" y="177.4">AMP_CS</text>
<text x="88.4" y="179.1">5</text>
<text x="88.4" y="176.5">6</text>
<text x="103.7" y="179.1">1</text>
<text x="103.7" y="176.5">8</text>
<text x="10.4" y="185.9">D</text>
<text x="74.5" y="182.5">AMP_CLK</text>
<text x="88.4" y="185.4">3</text>
<text x="88.4" y="181.6">4</text>
<text x="103.7" y="181.6">7</text>
<text x="285.4" y="185.9">D</text>
<text x="35" y="199.9">1</text>
<text x="85" y="199.9">2</text>
<text x="135" y="199.9">3</text>
<text x="185" y="199.9">4</text>
<text x="235" y="199.9">5</text>
<text x="285" y="199.9">6</text>
</g>
<g font-size="1.8" fill="#0000c2">
<text x="16.5" y="19">HIGH CURRENT PWM OUTPUTS</text>
<text x="111.8" y="19">PWM OUTPUTS</text>
<text x="170.2" y="19">ON/OFF OUTPUTS</text>
<text x="219.7" y="19">OPTO INPUTS</text>
<text x="16.5" y="121.9">SERVO OUTPUTS</text>
<text x="129.5" y="123.2">DAC AMPLIFIER</text>
</g>
<g font-size="1.8" fill="#008484">
<text x="66.1" y="19.4">+BATT</text>
<text x="138.3" y="20.7">VCC</text>
<text x="191.6" y="20.7">VCC</text>
<text x="254.8" y="21.9">+3V3</text>
<text x="256.5" y="27.9">100n/50V</text>
<text x="258.2" y="25.6">C407</text>
<text x="50.9" y="33.7">1u/35V</text>
<text x="52.7" y="31.4">C401</text>
<text x="147.2" y="31.6">J401</text>
<text x="147.4" y="33.9">Conn_01x02</text>
<text x="200.6" y="31.6">J402</text>
<text x="200.8" y="33.9">Conn_01x02</text>
<text x="46.2" y="40.3">U401</text>
<text x="124.9" y="41.7">R402</text>
<text x="139.4" y="40.3" transform="rotate(-90 139.4 40.3)">D</text>
<text x="178.2" y="41.7">R403</text>
<text x="192.8" y="40.3" transform="rotate(-90 192.8 40.3)">D</text>
<text x="219.3" y="41.5">Conn_01x02</text>
<text x="240.5" y="36.6">R409</text>
<text x="241.1" y="38.9">100</text>
<text x="256.3" y="39.6" transform="rotate(-90 256.3 39.6)">VCC</text>
<text x="262.3" y="37.1">GND</text>
<text x="39.1" y="46.6">IN</text>
<text x="46.1" y="46.6">OUT</text>
<text x="71.7" y="45.5">Q404</text>
<text x="71.9" y="47.8">CSD17306Q5A</text>
<text x="126" y="44">10</text>
<text x="132.7" y="45.7">G</text>
<text x="139.4" y="47.8" transform="rotate(-90 139.4 47.8)">S</text>
<text x="179.4" y="44">10</text>
<text x="186" y="45.7">G</text>
<text x="192.8" y="47.8" transform="rotate(-90 192.8 47.8)">S</text>
<text x="226" y="43.8">J405</text>
<text x="261.6" y="43.2">VO</text>
<text x="43.8" y="50" transform="rotate(-90 43.8 50)">GND Vdd</text>
<text x="46.3" y="53">MCP1416</text>
<text x="124.7" y="50.4">R405</text>
<text x="126" y="52.8">10k</text>
<text x="178" y="50.4">R406</text>
<text x="179.4" y="52.8">10k</text>
<text x="256.3" y="51.1" transform="rotate(-90 256.3 51.1)">GND</text>
<text x="137.9" y="59.9">GND</text>
<text x="191.2" y="59.9">GND</text>
<text x="254.7" y="58.7">GND</text>
<text x="66.8" y="62.5">GND</text>
<text x="97.3" y="64.4">HC_OUT</text>
<text x="97.7" y="62.1">J404</text>
<text x="254.8" y="62.6">+3V3</text>
<text x="66.1" y="66.4">+BATT</text>
<text x="138.3" y="67.7">VCC</text>
<text x="191.6" y="67.7">VCC</text>
<text x="256.5" y="68.5">100n/50V</text>
<text x="258.2" y="66.2">C408</text>
<text x="263.6" y="77.7">GND</text>
<text x="47" y="83.2">1u/35V</text>
<text x="48.9" y="80.9">C402</text>
<text x="147.2" y="78.6">J406</text>
<text x="147.4" y="80.9">Conn_01x02</text>
<text x="200.6" y="78.6">J403</text>
<text x="200.8" y="80.9">Conn_01x02</text>
<text x="240.5" y="79.8">R411</text>
<text x="241.1" y="82.1">100</text>
<text x="256.3" y="82.7" transform="rotate(-90 256.3 82.7)">VCC</text>
<text x="44.9" y="87.3">U402</text>
<text x="124.9" y="88.7">R410</text>
<text x="139.4" y="87.2" transform="rotate(-90 139.4 87.2)">D</text>
<text x="178.2" y="88.7">R404</text>
<text x="192.8" y="87.2" transform="rotate(-90 192.8 87.2)">D</text>
<text x="219.3" y="84.7">Conn_01x02</text>
<text x="226" y="87">J407</text>
<text x="261.6" y="86.4">VO</text>
<text x="37.8" y="93.6">IN</text>
<text x="44.8" y="93.6">OUT</text>
<text x="71.7" y="92.5">Q408</text>
<text x="71.9" y="94.8">CSD17306Q5A</text>
<text x="126" y="91">10</text>
<text x="132.7" y="92.7">G</text>
<text x="139.4" y="94.8" transform="rotate(-90 139.4 94.8)">S</text>
<text x="179.4" y="91">10</text>
<text x="186" y="92.7">G</text>
<text x="192.8" y="94.8" transform="rotate(-90 192.8 94.8)">S</text>
<text x="256.3" y="94.3" transform="rotate(-90 256.3 94.3)">GND</text>
<text x="42.5" y="97" transform="rotate(-90 42.5 97)">GND Vdd</text>
<text x="45" y="100">MCP1416</text>
<text x="124.7" y="97.4">R414</text>
<text x="126" y="99.7">10k</text>
<text x="178" y="97.4">R407</text>
<text x="179.4" y="99.7">10k</text>
<text x="137.9" y="106.9">GND</text>
<text x="191.2" y="106.9">GND</text>
<text x="254.7" y="103.1">GND</text>
<text x="66.8" y="109.5">GND</text>
<text x="91.9" y="124.2">R416</text>
<text x="99" y="125">100n/50V</text>
<text x="156.6" y="120.4">R401</text>
<text x="157.3" y="122.7">10k</text>
<text x="32.9" y="126.1">VCC</text>
<text x="85.8" y="131.2">+5VA</text>
<text x="92.5" y="126.5">15k</text>
<text x="94.4" y="131">C409</text>
<text x="100.7" y="127.3">C411</text>
<text x="165.1" y="129.5">100n/50V</text>
<text x="166.8" y="127.2">C405</text>
<text x="35.9" y="133">JP401</text>
<text x="36.1" y="135.3">Jumper_NC_Small</text>
<text x="73.1" y="132.4">+5VA</text>
<text x="92.7" y="133.3">100n/50V</text>
<text x="160.7" y="136.2">+5VA</text>
<text x="166.8" y="137.4">C403</text>
<text x="37.7" y="142.5">ServoCon</text>
<text x="40" y="140.2">J409</text>
<text x="68.8" y="139.3">R413</text>
<text x="70.2" y="141.7">10k</text>
<text x="95.7" y="143.2">U407</text>
<text x="99.8" y="143.8">GND</text>
<text x="109.7" y="143.5">10u/10V</text>
<text x="110.9" y="141.2">C410</text>
<text x="117.3" y="142">R408</text>
<text x="165.1" y="139.7">100n/50V</text>
<text x="68.8" y="147">R415</text>
<text x="70.2" y="149.3">10k</text>
<text x="90.3" y="144.4">+</text>
<text x="93.3" y="144.8" transform="rotate(-90 93.3 144.8)">V+</text>
<text x="117.9" y="144.3">3k3</text>
<text x="165.5" y="149.5">U404</text>
<text x="185.9" y="149.8">10u/10V</text>
<text x="187.1" y="147.5">C404</text>
<text x="195.8" y="149.8">AUDIO</text>
<text x="196.7" y="147.5">J410</text>
<text x="148" y="150.2">+5VA</text>
<text x="160.1" y="150.7">+</text>
<text x="163.2" y="151.2" transform="rotate(-90 163.2 151.2)">V+</text>
<text x="172.2" y="150.1">GND</text>
<text x="73.1" y="157.7">GND</text>
<text x="90.9" y="160.3">GND</text>
<text x="143.7" y="157.1">R417</text>
<text x="145.1" y="159.4">10k</text>
<text x="31.2" y="165.3">GND</text>
<text x="49" y="165.3">GND</text>
<text x="74.9" y="167.6">100n/50V</text>
<text x="76.6" y="165.3">C406</text>
<text x="84.5" y="162.9">+5VA</text>
<text x="134" y="166">C412</text>
<text x="143.7" y="166">R418</text>
<text x="160.7" y="166.6">GND</text>
<text x="191.2" y="162.8">GND</text>
<text x="92.5" y="173.6">VDD</text>
<text x="94.4" y="170.3">U403</text>
<text x="129.9" y="168.3">100n/50V</text>
<text x="145.1" y="168.3">10k</text>
<text x="69.3" y="176.8">GND</text>
<text x="92.5" y="180">SDI</text>
<text x="92.5" y="177.4">CS</text>
<text x="98.9" y="180">W</text>
<text x="99.3" y="177.4">A</text>
<text x="116" y="179.9">0R</text>
<text x="116.2" y="177.6">R412</text>
<text x="148" y="178">GND</text>
<text x="92.5" y="182.5">CLK</text>
<text x="99.3" y="182.5">B</text>
<text x="92.5" y="186.3">GND</text>
<text x="84.5" y="192">GND</text>
</g>
</svg>
